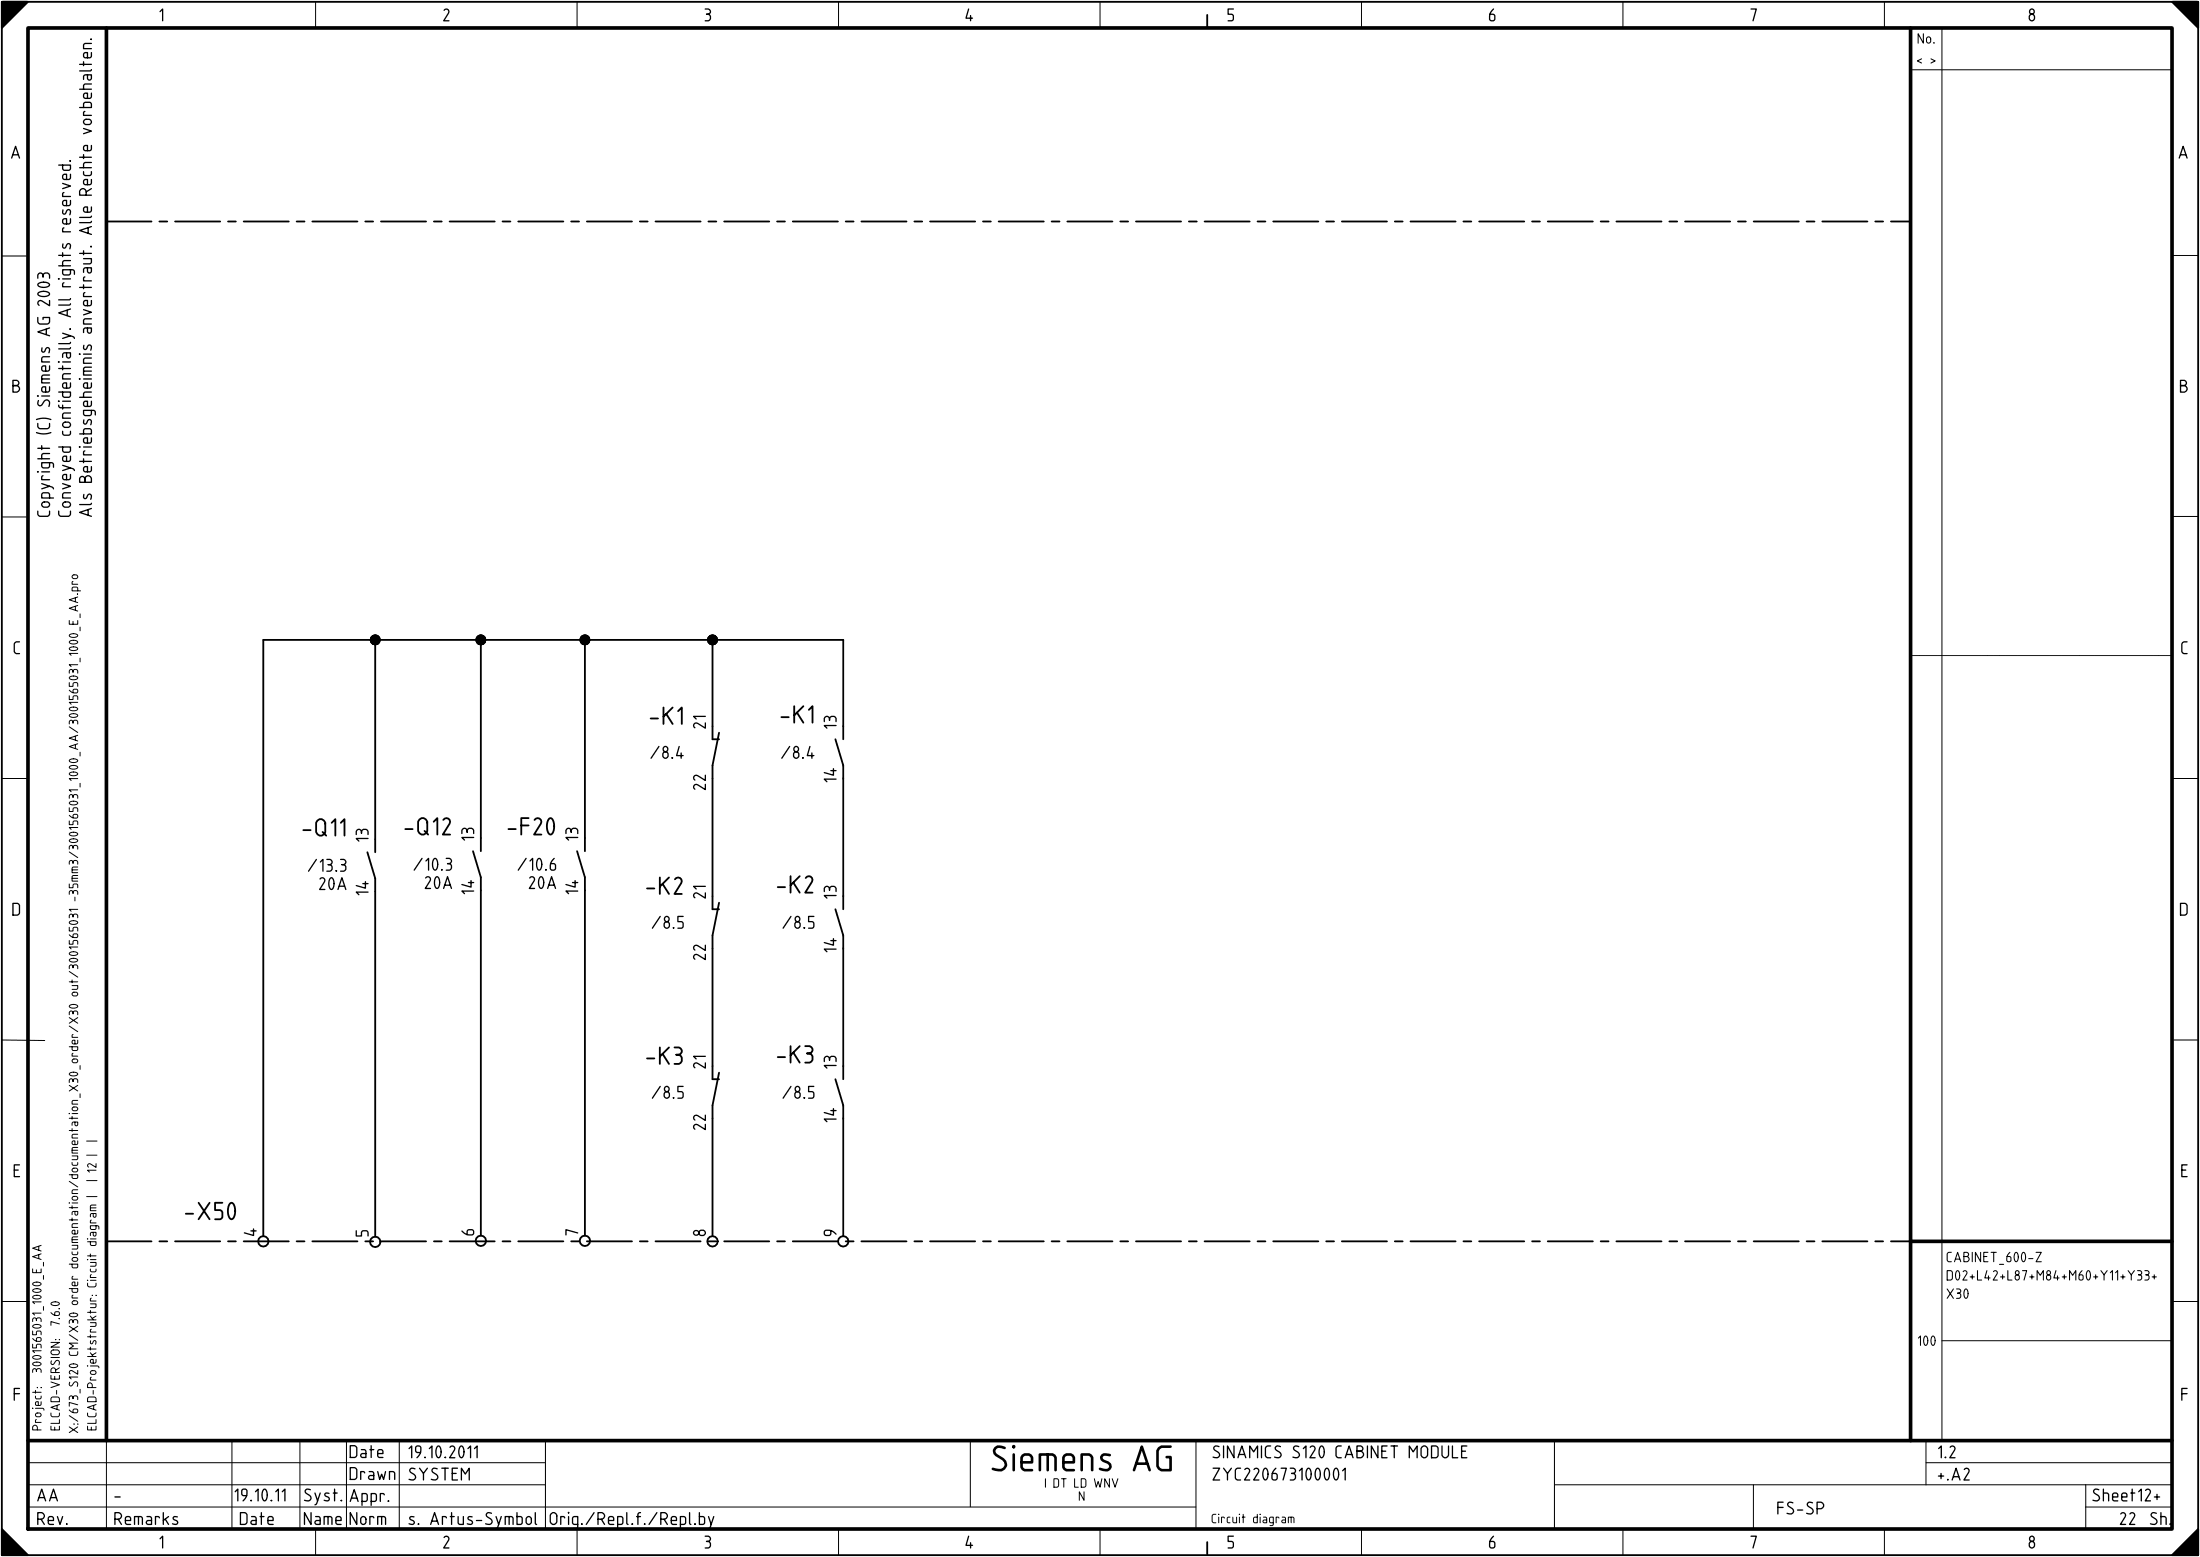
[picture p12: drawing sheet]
<svg xmlns="http://www.w3.org/2000/svg" width="421mm" height="298mm" viewBox="0 0 421 298" stroke-linecap="round" stroke-linejoin="round" font-family="sans-serif">
<g fill="none" stroke="#000" stroke-width=".35">
<path d="M.4 .3h420v297h-420zM.4 .3h5l-5 5zM.5 4.9h.1M.5 4.9h.2M.5 4.8h.2M.5 4.7h.3M.5 4.6h.4M.5 4.6h.5M.5 4.5h.5M.5 4.4h.6M.5 4.3h.7M.5 4.3h.8"/>
<path d="M.5 4.2h.8M.5 4.1h.9M.5 4h1M.5 3.9h1.1M.5 3.8h1.2M.5 3.8h1.3M.5 3.7h1.3M.5 3.6h1.4M.5 3.5h1.5M.5 3.5h1.6M.5 3.4h1.6M.5 3.3h1.7"/>
<path d="M.5 3.2h1.8M.5 3.2h1.9M.5 3.1h1.9M.5 3h2M.5 2.9h2.1M.5 2.9h2.2M.5 2.8h2.2M.5 2.7h2.3M.5 2.6h2.4M.5 2.6h2.5M.5 2.5h2.5M.5 2.4h2.6"/>
<path d="M.5 2.3h2.7M.5 2.3h2.8M.5 2.2h2.8M.5 2.1h2.9M.5 2h3M.5 2h3.1M.5 1.9h3.1M.5 1.8h3.2M.5 1.7h3.3M.5 1.7h3.4M.5 1.6h3.4M.5 1.5h3.5"/>
<path d="M.5 1.4h3.6M.5 1.3h3.7M.5 1.2h3.8M.5 1.2h3.9M.5 1.1h3.9M.5 1h4M.5 .9h4.1M.5 .9h4.2M.5 .8h4.2M.5 .7h4.3M.5 .6h4.4M.5 .6h4.5"/>
<path d="M.5 .5h4.5M.5 .4h4.6M.5 .3h4.7M230.9 2.9v2.4M415.4 .3h5v5zM415.5 .3h4.7M415.6 .4h4.6M415.7 .5h4.5M415.7 .6h4.5M415.8 .6h4.4M415.9 .7h4.3M416 .8h4.2"/>
<path d="M416 .9h4.2M416.1 .9h4.1M416.2 1h4M416.3 1.1h3.9M416.3 1.2h3.9M416.4 1.2h3.8M416.5 1.3h3.7M416.6 1.4h3.6M416.7 1.5h3.5M416.8 1.6h3.4M416.8 1.7h3.4M416.9 1.7h3.3"/>
<path d="M417 1.8h3.2M417.1 1.9h3.1M417.1 2h3.1M417.2 2h3M417.3 2.1h2.9M417.4 2.2h2.8M417.4 2.3h2.8M417.5 2.3h2.7M417.6 2.4h2.6M417.7 2.5h2.5M417.7 2.6h2.5M417.8 2.6h2.4"/>
<path d="M417.9 2.7h2.3M418 2.8h2.2M418 2.9h2.2M418.1 2.9h2.1M418.2 3h2M418.3 3.1h1.9M418.3 3.2h1.9M418.4 3.2h1.8M418.5 3.3h1.7M418.6 3.4h1.6M418.6 3.5h1.6M418.7 3.5h1.5"/>
<path d="M418.8 3.6h1.4M418.9 3.7h1.3M418.9 3.8h1.3M419 3.8h1.2M419.1 3.9h1.1M419.2 4h1M419.3 4.1h.9M419.4 4.2h.8M419.4 4.3h.8M419.5 4.3h.7M419.6 4.4h.6M419.7 4.5h.5"/>
<path d="M419.7 4.6h.5M419.8 4.6h.4M419.9 4.7h.3M420 4.8h.2M420 4.9h.2M420.1 4.9h.1M20.4 42.4h8.6M30.5 42.4h1.5M33.5 42.4h8.6M43.6 42.4h1.5M46.6 42.4h8.6M56.7 42.4h1.5"/>
<path d="M59.7 42.4h8.7M69.9 42.4h1.5M72.9 42.4h8.6M83 42.4h1.5M86 42.4h8.6M96.1 42.4h1.5M99.1 42.4h8.6M109.2 42.4h1.5M112.2 42.4h8.7M122.4 42.4h1.5M125.4 42.4h8.6M135.5 42.4h1.5"/>
<path d="M138.5 42.4h8.6M148.6 42.4h1.5M151.6 42.4h8.6M161.7 42.4h1.5M164.7 42.4h8.7M174.9 42.4h1.5M177.9 42.4h8.6M188 42.4h1.5M191 42.4h8.6M201.1 42.4h1.5M204.1 42.4h8.6M214.2 42.4h1.5"/>
<path d="M217.2 42.4h8.7M227.4 42.4h1.5M230.4 42.4h8.6M240.5 42.4h1.5M243.5 42.4h8.6M253.6 42.4h1.5M256.6 42.4h8.6M266.7 42.4h1.5M269.7 42.4h8.7M279.9 42.4h1.5M282.9 42.4h8.6M293 42.4h1.5"/>
<path d="M296 42.4h8.6M306.1 42.4h1.5M309.1 42.4h8.6M319.2 42.4h1.5M322.2 42.4h8.7M332.4 42.4h1.5M335.4 42.4h8.6M345.5 42.4h1.5M348.5 42.4h8.6M358.6 42.4h1.5M361.6 42.4h3.8M71.8 122.4v40.5"/>
<path d="M92 122.4v40.4M111.9 122.4v40.4M136.3 122.4v19h1.2M137.5 140.1l-1.2 6.2v27.5h1.2M159.8 141.4l1.5 4.9v27.5M161.3 141.4v-19h-110.9v114M70.3 162.9l1.5 5.1v68.4M90.5 162.8l1.5 4.9v68.5M110.4 162.8l1.5 4.9v68.5M137.5 172.6l-1.2 6.2v27.6h1.2M159.8 173.8l1.5 5v27.6M137.5 205.1l-1.2 6.2v25.1"/>
<path d="M159.8 206.4l1.5 4.9v25.1M20.4 237.3h8.6M30.5 237.3h1.5M33.5 237.3h8.6M43.6 237.3h1.5M46.6 237.3h8.6M56.7 237.3h1.5M59.7 237.3h8.7M69.9 237.3h1.5M72.9 237.3h8.6M83 237.3h1.5M86 237.3h8.6"/>
<path d="M96.1 237.3h1.5M99.1 237.3h8.6M109.2 237.3h1.5M112.2 237.3h8.7M122.4 237.3h1.5M125.4 237.3h8.6M135.5 237.3h1.5M138.5 237.3h8.6M148.6 237.3h1.5M151.6 237.3h8.6M161.7 237.3h1.5M164.7 237.3h8.7"/>
<path d="M174.9 237.3h1.5M177.9 237.3h8.6M188 237.3h1.5M191 237.3h8.6M201.1 237.3h1.5M204.1 237.3h8.6M214.2 237.3h1.5M217.2 237.3h8.7M227.4 237.3h1.5M230.4 237.3h8.6M240.5 237.3h1.5M243.5 237.3h8.6"/>
<path d="M253.6 237.3h1.5M256.6 237.3h8.6M266.7 237.3h1.5M269.7 237.3h8.7M279.9 237.3h1.5M282.9 237.3h8.6M293 237.3h1.5M296 237.3h8.6M306.1 237.3h1.5M309.1 237.3h8.6M319.2 237.3h1.5M322.2 237.3h8.7"/>
<path d="M332.4 237.3h1.5M335.4 237.3h8.6M345.5 237.3h1.5M348.5 237.3h8.6M358.6 237.3h1.5M361.6 237.3h3.8M.4 292.4l5 4.9h-5zM.5 297.3h4.6M.5 297.2h4.5M.5 297.1h4.5M.5 297.1h4.4M.5 297h4.4"/>
<path d="M.5 297h4.3M.5 296.9h4.2M.5 296.8h4.2M.5 296.8h4.1M.5 296.7h4.1M.5 296.7h4M.5 296.6h3.9M.5 296.5h3.9M.5 296.5h3.8M.5 296.4h3.8M.5 296.4h3.7M.5 296.3h3.6"/>
<path d="M.5 296.2h3.6M.5 296.2h3.5M.5 296.1h3.5M.5 296.1h3.4M.5 296h3.4M.5 296h3.3M.5 295.9h3.3M.5 295.9h3.2M.5 295.8h3.1M.5 295.7h3.1M.5 295.7h3M.5 295.6h3"/>
<path d="M.5 295.6h2.9M.5 295.5h2.8M.5 295.4h2.8M.5 295.4h2.7M.5 295.3h2.7M.5 295.3h2.6M.5 295.2h2.5M.5 295.1h2.5M.5 295.1h2.4M.5 295h2.4M.5 295h2.3M.5 294.9h2.2"/>
<path d="M.5 294.8h2.2M.5 294.8h2.1M.5 294.7h2.1M.5 294.7h2M.5 294.6h1.9M.5 294.5h1.9M.5 294.5h1.8M.5 294.4h1.8M.5 294.4h1.7M.5 294.3h1.6M.5 294.2h1.6M.5 294.2h1.5"/>
<path d="M.5 294.1h1.5M.5 294.1h1.4M.5 294h1.3M.5 293.9h1.3M.5 293.9h1.2M.5 293.8h1.2M.5 293.8h1.1M.5 293.7h1M.5 293.6h1M.5 293.6h.9M.5 293.5h.9M.5 293.5h.8"/>
<path d="M.5 293.4h.8M.5 293.4h.7M.5 293.3h.7M.5 293.3h.6M.5 293.2h.5M.5 293.1h.5M.5 293.1h.4M.5 293h.4M.5 293h.3M.5 292.9h.2M.5 292.8h.2M.5 292.8h.1"/>
<path d="M.5 292.7h.1M230.9 294.8v2.5M415.4 297.3l5-4.9v4.9zM415.6 297.3h4.6M415.7 297.2h4.5M415.7 297.1h4.5M415.8 297.1h4.4M415.8 297h4.4M415.9 297h4.3M416 296.9h4.2M416 296.8h4.2M416.1 296.8h4.1"/>
<path d="M416.1 296.7h4.1M416.2 296.7h4M416.3 296.6h3.9M416.3 296.5h3.9M416.4 296.5h3.8M416.4 296.4h3.8M416.5 296.4h3.7M416.6 296.3h3.6M416.6 296.2h3.6M416.7 296.2h3.5M416.7 296.1h3.5M416.8 296.1h3.4"/>
<path d="M416.8 296h3.4M416.9 296h3.3M416.9 295.9h3.3M417 295.9h3.2M417.1 295.8h3.1M417.1 295.7h3.1M417.2 295.7h3M417.2 295.6h3M417.3 295.6h2.9M417.4 295.5h2.8M417.4 295.4h2.8M417.5 295.4h2.7"/>
<path d="M417.5 295.3h2.7M417.6 295.3h2.6M417.7 295.2h2.5M417.7 295.1h2.5M417.8 295.1h2.4M417.8 295h2.4M417.9 295h2.3M418 294.9h2.2M418 294.8h2.2M418.1 294.8h2.1M418.1 294.7h2.1M418.2 294.7h2"/>
<path d="M418.3 294.6h1.9M418.3 294.5h1.9M418.4 294.5h1.8M418.4 294.4h1.8M418.5 294.4h1.7M418.6 294.3h1.6M418.6 294.2h1.6M418.7 294.2h1.5M418.7 294.1h1.5M418.8 294.1h1.4M418.9 294h1.3M418.9 293.9h1.3"/>
<path d="M419 293.9h1.2M419 293.8h1.2M419.1 293.8h1.1M419.2 293.7h1M419.2 293.6h1M419.3 293.6h.9M419.3 293.5h.9M419.4 293.5h.8M419.4 293.4h.8M419.5 293.4h.7M419.5 293.3h.7M419.6 293.3h.6"/>
<path d="M419.7 293.2h.5M419.7 293.1h.5M419.8 293.1h.4M419.8 293h.4M419.9 293h.3M420 292.9h.2M420 292.8h.2M420.1 292.8h.1M420.1 292.7h.1"/>
<circle cx="71.8" cy="122.4" r=".88"/>
<circle cx="71.8" cy="122.4" r=".38"/>
<circle cx="71.8" cy="122.3" r=".63"/>
<circle cx="92" cy="122.4" r=".88"/>
<circle cx="92" cy="122.4" r=".38"/>
<circle cx="92" cy="122.3" r=".63"/>
<circle cx="111.9" cy="122.4" r=".88"/>
<circle cx="111.9" cy="122.3" r=".62"/>
<circle cx="111.9" cy="122.4" r=".38"/>
<circle cx="136.3" cy="122.3" r=".63"/>
<circle cx="136.3" cy="122.4" r=".88"/>
<circle cx="136.3" cy="122.4" r=".37"/>
<circle cx="50.4" cy="237.4" r="1"/>
<circle cx="71.8" cy="237.4" r="1"/>
<circle cx="92" cy="237.2" r="1"/>
<circle cx="111.9" cy="237.2" r="1"/>
<circle cx="136.3" cy="237.4" r="1"/>
<circle cx="161.3" cy="237.4" r="1"/>
</g>
<path d="M5.4 5.3h410v287.1h-410zM20.4 5.3v270.1M365.4 5.3v270.1M365.4 237.3h50M5.4 275.4h410" fill="none" stroke="#000" stroke-width=".7"/>
<g fill="none" stroke="#000" stroke-width=".19">
<path d="M60.4 .3v5M110.4 .3v5M160.4 .3v5M210.4 .3v5M260.4 .3v5M310.4 .3v5M360.4 .3v5M365.4 13.3h50M371.4 5.3v270.1M.4 48.9h5M415.4 48.8h5M.4 98.8h5"/>
<path d="M415.4 98.7h5M365.4 125.3h.1M365.5 125.3h.1M365.6 125.3h.1M365.7 125.3h.1M365.8 125.3h.1M365.9 125.3h.1M366 125.3h.1M366.1 125.3h.1M366.2 125.3h.1M366.3 125.3h.1M366.4 125.3h.1"/>
<path d="M366.5 125.3h.1M366.6 125.3h.1M366.7 125.3h.1M366.8 125.3h.1M366.9 125.3h.1M367 125.3h.1M367.1 125.3h.1M367.2 125.3h.1M367.3 125.3h.1M367.4 125.3h.1M367.5 125.3h.1M367.6 125.3h.1"/>
<path d="M367.7 125.3h.1M367.8 125.3h.1M367.9 125.3h.1M368 125.3h.1M368.1 125.3h.1M368.2 125.3h.1M368.3 125.3h.1M368.4 125.3h.1M368.5 125.3h.1M368.6 125.3h.1M368.7 125.3h.1M368.8 125.3h.1"/>
<path d="M368.9 125.3h.1M369 125.3h.1M369.1 125.3h.1M369.2 125.3h.1M369.3 125.3h.1M369.4 125.3h.1M369.5 125.3h.1M369.6 125.3h.1M369.7 125.3h.1M369.8 125.3h.1M369.9 125.3h.1M370 125.3h.1"/>
<path d="M370.1 125.3h.1M370.2 125.3h.1M370.3 125.3h.1M370.4 125.3h.1M370.5 125.3h.1M370.6 125.3h.1M370.7 125.3h.1M370.8 125.3h.1M370.9 125.3h.1M371 125.3h.1M371.1 125.3h.1M371.2 125.3h.1"/>
<path d="M371.3 125.3h.1M371.4 125.3h.1M371.5 125.3h.1M371.6 125.3h.1M371.7 125.3h.1M371.8 125.3h.1M371.9 125.3h.1M372 125.3h.1M372.1 125.3h.1M372.2 125.3h.1M372.3 125.3h.1M372.4 125.3h.1"/>
<path d="M372.5 125.3h.1M372.6 125.3h.1M372.7 125.3h.1M372.8 125.3h.1M372.9 125.3h.1M373 125.3h.1M373.1 125.3h.1M373.2 125.3h.1M373.3 125.3h.1M373.4 125.3h.1M373.5 125.3h.1M373.6 125.3h.1"/>
<path d="M373.7 125.3h.1M373.8 125.3h.1M373.9 125.3h.1M374 125.3h.1M374.1 125.3h.1M374.2 125.3h.1M374.3 125.3h.1M374.4 125.3h.1M374.5 125.3h.1M374.6 125.3h.1M374.7 125.3h.1M374.8 125.3h.1"/>
<path d="M374.9 125.3h.1M375 125.3h.1M375.1 125.3h.1M375.2 125.3h.1M375.3 125.3h.1M375.4 125.3h.1M375.5 125.3h.1M375.6 125.3h.1M375.7 125.3h.1M375.8 125.3h.1M375.9 125.3h.1M376 125.3h.1"/>
<path d="M376.1 125.3h.1M376.2 125.3h.1M376.3 125.3h.1M376.4 125.3h.1M376.5 125.3h.1M376.6 125.3h.1M376.7 125.3h.1M376.8 125.3h.1M376.9 125.3h.1M377 125.3h.1M377.1 125.3h.1M377.2 125.3h.1"/>
<path d="M377.3 125.3h.1M377.4 125.3h.1M377.5 125.3h.1M377.6 125.3h.1M377.7 125.3h.1M377.8 125.3h.1M377.9 125.3h.1M378 125.3h.1M378.1 125.3h.1M378.2 125.3h.1M378.3 125.3h.1M378.4 125.3h.1"/>
<path d="M378.5 125.3h.1M378.6 125.3h.1M378.7 125.3h.1M378.8 125.3h.1M378.9 125.3h.1M379 125.3h.1M379.1 125.3h.1M379.2 125.3h.1M379.3 125.3h.1M379.4 125.3h.1M379.5 125.3h.1M379.6 125.3h.1"/>
<path d="M379.7 125.3h.1M379.8 125.3h.1M379.9 125.3h.1M380 125.3h.1M380.1 125.3h.1M380.2 125.3h.1M380.3 125.3h.1M380.4 125.3h.1M380.5 125.3h.1M380.6 125.3h.1M380.7 125.3h.1M380.8 125.3h.1"/>
<path d="M380.9 125.3h.1M381 125.3h.1M381.1 125.3h.1M381.2 125.3h.1M381.3 125.3h.1M381.4 125.3h.1M381.5 125.3h.1M381.6 125.3h.1M381.7 125.3h.1M381.8 125.3h.1M381.9 125.3h.1M382 125.3h.1"/>
<path d="M382.1 125.3h.1M382.2 125.3h.1M382.3 125.3h.1M382.4 125.3h.1M382.5 125.3h.1M382.6 125.3h.1M382.7 125.3h.1M382.8 125.3h.1M382.9 125.3h.1M383 125.3h.1M383.1 125.3h.1M383.2 125.3h.1"/>
<path d="M383.3 125.3h.1M383.4 125.3h.1M383.5 125.3h.1M383.6 125.3h.1M383.7 125.3h.1M383.8 125.3h.1M383.9 125.3h.1M384 125.3h.1M384.1 125.3h.1M384.2 125.3h.1M384.3 125.3h.1M384.4 125.3h.1"/>
<path d="M384.5 125.3h.1M384.6 125.3h.1M384.7 125.3h.1M384.8 125.3h.1M384.9 125.3h.1M385 125.3h.1M385.1 125.3h.1M385.2 125.3h.1M385.3 125.3h.1M385.4 125.3h.1M385.5 125.3h.1M385.6 125.3h.1"/>
<path d="M385.7 125.3h.1M385.8 125.3h.1M385.9 125.3h.1M386 125.3h.1M386.1 125.3h.1M386.2 125.3h.1M386.3 125.3h.1M386.4 125.3h.1M386.5 125.3h.1M386.6 125.3h.1M386.7 125.3h.1M386.8 125.3h.1"/>
<path d="M386.9 125.3h.1M387 125.3h.1M387.1 125.3h.1M387.2 125.3h.1M387.3 125.3h.1M387.4 125.3h.1M387.5 125.3h.1M387.6 125.3h.1M387.7 125.3h.1M387.8 125.3h.1M387.9 125.3h.1M388 125.3h.1"/>
<path d="M388.1 125.3h.1M388.2 125.3h.1M388.3 125.3h.1M388.4 125.3h.1M388.5 125.3h.1M388.6 125.3h.1M388.7 125.3h.1M388.8 125.3h.1M388.9 125.3h.1M389 125.3h.1M389.1 125.3h.1M389.2 125.3h.1"/>
<path d="M389.3 125.3h.1M389.4 125.3h.1M389.5 125.3h.1M389.6 125.3h.1M389.7 125.3h.1M389.8 125.3h.1M389.9 125.3h.1M390 125.3h.1M390.1 125.3h.1M390.2 125.3h.1M390.3 125.3h.1M390.4 125.3h.1"/>
<path d="M390.5 125.3h.1M390.6 125.3h.1M390.7 125.3h.1M390.8 125.3h.1M390.9 125.3h.1M391 125.3h.1M391.1 125.3h.1M391.2 125.3h.1M391.3 125.3h.1M391.4 125.3h.1M391.5 125.3h.1M391.6 125.3h.1"/>
<path d="M391.7 125.3h.1M391.8 125.3h.1M391.9 125.3h.1M392 125.3h.1M392.1 125.3h.1M392.2 125.3h.1M392.3 125.3h.1M392.4 125.3h.1M392.5 125.3h.1M392.6 125.3h.1M392.7 125.3h.1M392.8 125.3h.1"/>
<path d="M392.9 125.3h.1M393 125.3h.1M393.1 125.3h.1M393.2 125.3h.1M393.3 125.3h.1M393.4 125.3h.1M393.5 125.3h.1M393.6 125.3h.1M393.7 125.3h.1M393.8 125.3h.1M393.9 125.3h.1M394 125.3h.1"/>
<path d="M394.1 125.3h.1M394.2 125.3h.1M394.3 125.3h.1M394.4 125.3h.1M394.5 125.3h.1M394.6 125.3h.1M394.7 125.3h.1M394.8 125.3h.1M394.9 125.3h.1M395 125.3h.1M395.1 125.3h.1M395.2 125.3h.1"/>
<path d="M395.3 125.3h.1M395.4 125.3h.1M395.5 125.3h.1M395.6 125.3h.1M395.7 125.3h.1M395.8 125.3h.1M395.9 125.3h.1M396 125.3h.1M396.1 125.3h.1M396.2 125.3h.1M396.3 125.3h.1M396.4 125.3h.1"/>
<path d="M396.5 125.3h.1M396.6 125.3h.1M396.7 125.3h.1M396.8 125.3h.1M396.9 125.3h.1M397 125.3h.1M397.1 125.3h.1M397.2 125.3h.1M397.3 125.3h.1M397.4 125.3h.1M397.5 125.3h.1M397.6 125.3h.1"/>
<path d="M397.7 125.3h.1M397.8 125.3h.1M397.9 125.3h.1M398 125.3h.1M398.1 125.3h.1M398.2 125.3h.1M398.3 125.3h.1M398.4 125.3h.1M398.5 125.3h.1M398.6 125.3h.1M398.7 125.3h.1M398.8 125.3h.1"/>
<path d="M398.9 125.3h.1M399 125.3h.1M399.1 125.3h.1M399.2 125.3h.1M399.3 125.3h.1M399.4 125.3h.1M399.5 125.3h.1M399.6 125.3h.1M399.7 125.3h.1M399.8 125.3h.1M399.9 125.3h.1M400 125.3h.1"/>
<path d="M400.1 125.3h.1M400.2 125.3h.1M400.3 125.3h.1M400.4 125.3h.1M400.5 125.3h.1M400.6 125.3h.1M400.7 125.3h.1M400.8 125.3h.1M400.9 125.3h.1M401 125.3h.1M401.1 125.3h.1M401.2 125.3h.1"/>
<path d="M401.3 125.3h.1M401.4 125.3h.1M401.5 125.3h.1M401.6 125.3h.1M401.7 125.3h.1M401.8 125.3h.1M401.9 125.3h.1M402 125.3h.1M402.1 125.3h.1M402.2 125.3h.1M402.3 125.3h.1M402.4 125.3h.1"/>
<path d="M402.5 125.3h.1M402.6 125.3h.1M402.7 125.3h.1M402.8 125.3h.1M402.9 125.3h.1M403 125.3h.1M403.1 125.3h.1M403.2 125.3h.1M403.3 125.3h.1M403.4 125.3h.1M403.5 125.3h.1M403.6 125.3h.1"/>
<path d="M403.7 125.3h.1M403.8 125.3h.1M403.9 125.3h.1M404 125.3h.1M404.1 125.3h.1M404.2 125.3h.1M404.3 125.3h.1M404.4 125.3h.1M404.5 125.3h.1M404.6 125.3h.1M404.7 125.3h.1M404.8 125.3h.1"/>
<path d="M404.9 125.3h.1M405 125.3h.1M405.1 125.3h.1M405.2 125.3h.1M405.3 125.3h.1M405.4 125.3h.1M405.5 125.3h.1M405.6 125.3h.1M405.7 125.3h.1M405.8 125.3h.1M405.9 125.3h.1M406 125.3h.1"/>
<path d="M406.1 125.3h.1M406.2 125.3h.1M406.3 125.3h.1M406.4 125.3h.1M406.5 125.3h.1M406.6 125.3h.1M406.7 125.3h.1M406.8 125.3h.1M406.9 125.3h.1M407 125.3h.1M407.1 125.3h.1M407.2 125.3h.1"/>
<path d="M407.3 125.3h.1M407.4 125.3h.1M407.5 125.3h.1M407.6 125.3h.1M407.7 125.3h.1M407.8 125.3h.1M407.9 125.3h.1M408 125.3h.1M408.1 125.3h.1M408.2 125.3h.1M408.3 125.3h.1M408.4 125.3h.1"/>
<path d="M408.5 125.3h.1M408.6 125.3h.1M408.7 125.3h.1M408.8 125.3h.1M408.9 125.3h.1M409 125.3h.1M409.1 125.3h.1M409.2 125.3h.1M409.3 125.3h.1M409.4 125.3h.1M409.5 125.3h.1M409.6 125.3h.1"/>
<path d="M409.7 125.3h.1M409.8 125.3h.1M409.9 125.3h.1M410 125.3h.1M410.1 125.3h.1M410.2 125.3h.1M410.3 125.3h.1M410.4 125.3h.1M410.5 125.3h.1M410.6 125.3h.1M410.7 125.3h.1M410.8 125.3h.1"/>
<path d="M410.9 125.3h.1M411 125.3h.1M411.1 125.3h.1M411.2 125.3h.1M411.3 125.3h.1M411.4 125.3h.1M411.5 125.3h.1M411.6 125.3h.1M411.7 125.3h.1M411.8 125.3h.1M411.9 125.3h.1M412 125.3h.1"/>
<path d="M412.1 125.3h.1M412.2 125.3h.1M412.3 125.3h.1M412.4 125.3h.1M412.5 125.3h.1M412.6 125.3h.1M412.7 125.3h.1M412.8 125.3h.1M412.9 125.3h.1M413 125.3h.1M413.1 125.3h.1M413.2 125.3h.1"/>
<path d="M413.3 125.3h.1M413.4 125.3h.1M413.5 125.3h.1M413.6 125.3h.1M413.7 125.3h.1M413.8 125.3h.1M413.9 125.3h.1M414 125.3h.1M414.1 125.3h.1M414.2 125.3h.1M414.3 125.3h.1M414.4 125.3h.1"/>
<path d="M414.5 125.3h.1M414.6 125.3h.1M414.7 125.3h.1M414.8 125.3h.1M414.9 125.3h.1M415 125.3h.1M415.1 125.3h.1M415.2 125.3h.1M415.3 125.3h.1M.4 148.9h5M415.4 148.9h5M.4 198.9h8.2"/>
<path d="M415.4 198.9h5M.4 248.8h5M371.4 256.3h44M415.4 248.8h5M5.4 279.7h98.9M20.4 275.4v17M44.4 275.4v17M57.4 275.4v17M66.3 275.4v17M76.4 275.4v17M104.3 275.4v17M185.6 275.4v12.7"/>
<path d="M228.7 275.4v17M297.3 275.4v17M368.3 275.4v8.5M368.3 279.7h47.1M5.4 283.9h98.9M5.4 288.1h223.3M60.4 292.4v4.9M110.4 292.4v4.9M160.4 292.4v4.9M210.4 292.4v4.9M260.4 292.4v4.9M297.3 283.9h118.1"/>
<path d="M310.4 292.4v4.9M335.3 283.9v8.5M360.4 292.4v4.9M398.8 288.1h16.6M398.9 283.8v8.6"/>
</g>
<text font-size="5" x="189.6" y="281.4">Siemens AG</text>
<g font-size="3.5">
<text x="124.3" y="138.6">-K1</text>
<text x="149.3" y="138.3">-K1</text>
<text x="57.8" y="159.9">-Q11</text>
<text x="77.3" y="159.7">-Q12</text>
<text x="97.1" y="159.7">-F20</text>
<text x="123.6" y="171.1">-K2</text>
<text x="148.6" y="170.9">-K2</text>
<text x="123.6" y="203.6">-K3</text>
<text x="148.6" y="203.3">-K3</text>
<text x="35.4" y="233.3">-X50</text>
</g>
<g font-size="2.5">
<text x="30.5" y="4.1">1</text>
<text x="84.7" y="4.1">2</text>
<text x="134.7" y="4.1">3</text>
<text x="184.6" y="4.1">4</text>
<text x="234.7" y="4.1">5</text>
<text x="284.7" y="4.1">6</text>
<text x="334.7" y="4.1">7</text>
<text x="387.9" y="4.1">8</text>
<text x="2.1" y="30.3">A</text>
<text x="416.6" y="30.3">A</text>
<text x="2.4" y="75.1">B</text>
<text x="416.9" y="75.1">B</text>
<text x="9.6" y="98.8" transform="rotate(-90 9.6 98.8)">Copyright (C) Siemens AG 2003</text>
<text x="13.6" y="98.8" transform="rotate(-90 13.6 98.8)">Conveyed confidentially. All rights reserved.</text>
<text x="17.6" y="98.8" transform="rotate(-90 17.6 98.8)">Als Betriebsgeheimnis anvertraut. Alle Rechte vorbehalten.</text>
<text x="2.6" y="125.1">C</text>
<text x="417.1" y="125.1">C</text>
<text x="135" y="139.4" transform="rotate(-90 135 139.4)">21</text>
<text x="160" y="139.4" transform="rotate(-90 160 139.4)">13</text>
<text x="124.4" y="145.1">/8.4</text>
<text x="149.4" y="145.1">/8.4</text>
<text x="160" y="149.6" transform="rotate(-90 160 149.6)">14</text>
<text x="135" y="151.1" transform="rotate(-90 135 151.1)">22</text>
<text x="70.5" y="160.9" transform="rotate(-90 70.5 160.9)">13</text>
<text x="90.7" y="160.8" transform="rotate(-90 90.7 160.8)">13</text>
<text x="110.6" y="160.8" transform="rotate(-90 110.6 160.8)">13</text>
<text x="58.9" y="166.7">/13.3</text>
<text x="79.1" y="166.5">/10.3</text>
<text x="99" y="166.5">/10.6</text>
<text x="61" y="170.2">20A</text>
<text x="70.5" y="171.2" transform="rotate(-90 70.5 171.2)">14</text>
<text x="81.2" y="170">20A</text>
<text x="90.7" y="171" transform="rotate(-90 90.7 171)">14</text>
<text x="101.1" y="170">20A</text>
<text x="110.6" y="171" transform="rotate(-90 110.6 171)">14</text>
<text x="135" y="171.8" transform="rotate(-90 135 171.8)">21</text>
<text x="160" y="171.8" transform="rotate(-90 160 171.8)">13</text>
<text x="2.4" y="175.1">D</text>
<text x="124.6" y="177.6">/8.5</text>
<text x="149.6" y="177.6">/8.5</text>
<text x="416.9" y="175.1">D</text>
<text x="135" y="183.6" transform="rotate(-90 135 183.6)">22</text>
<text x="160" y="182.1" transform="rotate(-90 160 182.1)">14</text>
<text x="135" y="204.4" transform="rotate(-90 135 204.4)">21</text>
<text x="160" y="204.4" transform="rotate(-90 160 204.4)">13</text>
<text x="124.6" y="210.1">/8.5</text>
<text x="149.6" y="210.1">/8.5</text>
<text x="160" y="214.6" transform="rotate(-90 160 214.6)">14</text>
<text x="135" y="216.1" transform="rotate(-90 135 216.1)">22</text>
<text x="2.6" y="225.1">E</text>
<text x="417.1" y="225.1">E</text>
<text x="49.1" y="236.4" transform="rotate(-90 49.1 236.4)">4</text>
<text x="70.5" y="236.4" transform="rotate(-90 70.5 236.4)">5</text>
<text x="90.7" y="236.2" transform="rotate(-90 90.7 236.2)">6</text>
<text x="110.6" y="236.2" transform="rotate(-90 110.6 236.2)">7</text>
<text x="135" y="236.4" transform="rotate(-90 135 236.4)">8</text>
<text x="160" y="236.4" transform="rotate(-90 160 236.4)">9</text>
<text x="2.6" y="267.9">F</text>
<text x="417.1" y="267.9">F</text>
<text x="66.9" y="278.8">Date</text>
<text x="78.1" y="278.8">19.10.2011</text>
<text x="231.9" y="278.8">SINAMICS S120 CABINET MODULE</text>
<text x="370.6" y="278.8">1.2</text>
<text x="7.1" y="287.1">AA</text>
<text x="21.9" y="287.1">-</text>
<text x="44.9" y="287.1">19.10.11</text>
<text x="58.1" y="287.1">Syst.</text>
<text x="66.9" y="283">Drawn</text>
<text x="66.9" y="287.2">Appr.</text>
<text x="78.1" y="283.1">SYSTEM</text>
<text x="231.9" y="283.1">ZYC220673100001</text>
<text x="370.6" y="283.1">+.A2</text>
<text x="400.1" y="287.1">Sheet12+</text>
<text x="7.1" y="291.6">Rev.</text>
<text x="21.9" y="291.6">Remarks</text>
<text x="45.9" y="291.6">Date</text>
<text x="58.1" y="291.6">Name</text>
<text x="66.9" y="291.6">Norm</text>
<text x="78.1" y="291.6">s. Artus-Symbol</text>
<text x="105.1" y="291.6">Orig./Repl.f./Repl.by</text>
<text x="339.9" y="289.6">FS-SP</text>
<text x="405.4" y="291.6">22</text>
<text x="411.1" y="291.6">Sh.</text>
<text x="30.5" y="296.1">1</text>
<text x="84.7" y="296.1">2</text>
<text x="134.7" y="296.1">3</text>
<text x="184.6" y="296.1">4</text>
<text x="234.7" y="296.1">5</text>
<text x="284.7" y="296.1">6</text>
<text x="334.7" y="296.1">7</text>
<text x="387.9" y="296.1">8</text>
</g>
<g font-size="2">
<text x="366.7" y="8.4">No.</text>
<text x="366.6" y="12.4">&lt; &gt;</text>
<text x="372.3" y="241.3">CABINET_600-Z</text>
<text x="372.3" y="244.8">D02+L42+L87+M84+M60+Y11+Y33+</text>
<text x="372.3" y="248.3">X30</text>
<text x="366.8" y="257.3">100</text>
</g>
<g font-size="1.8">
<text x="18.5" y="218.3" transform="rotate(-90 18.5 218.3)">|</text>
<text x="18.5" y="225.8" transform="rotate(-90 18.5 225.8)">| 12 |</text>
<text x="11.5" y="253.5" transform="rotate(-90 11.5 253.5)">7.6.0</text>
<text x="8" y="262.5" transform="rotate(-90 8 262.5)">3001565031_1000_E_AA</text>
<text x="8" y="273.5" transform="rotate(-90 8 273.5)">Project:</text>
<text x="11.5" y="273.5" transform="rotate(-90 11.5 273.5)">ELCAD-VERSION:</text>
<text x="15" y="274" transform="rotate(-90 15 274)">X:/673_S120 CM/X30 order documentation/documentation_X30_order/X30 out/3001565031 -35mm3/3001565031_1000_AA/3001565031_1000_E_AA.pro</text>
<text x="18.5" y="273.5" transform="rotate(-90 18.5 273.5)">ELCAD-Projektstruktur: Circuit diagram |</text>
<text x="199.8" y="284.4">I DT LD WNV</text>
<text x="206.3" y="286.9">N</text>
<text x="231.7" y="291.2">Circuit diagram</text>
</g>
</svg>
